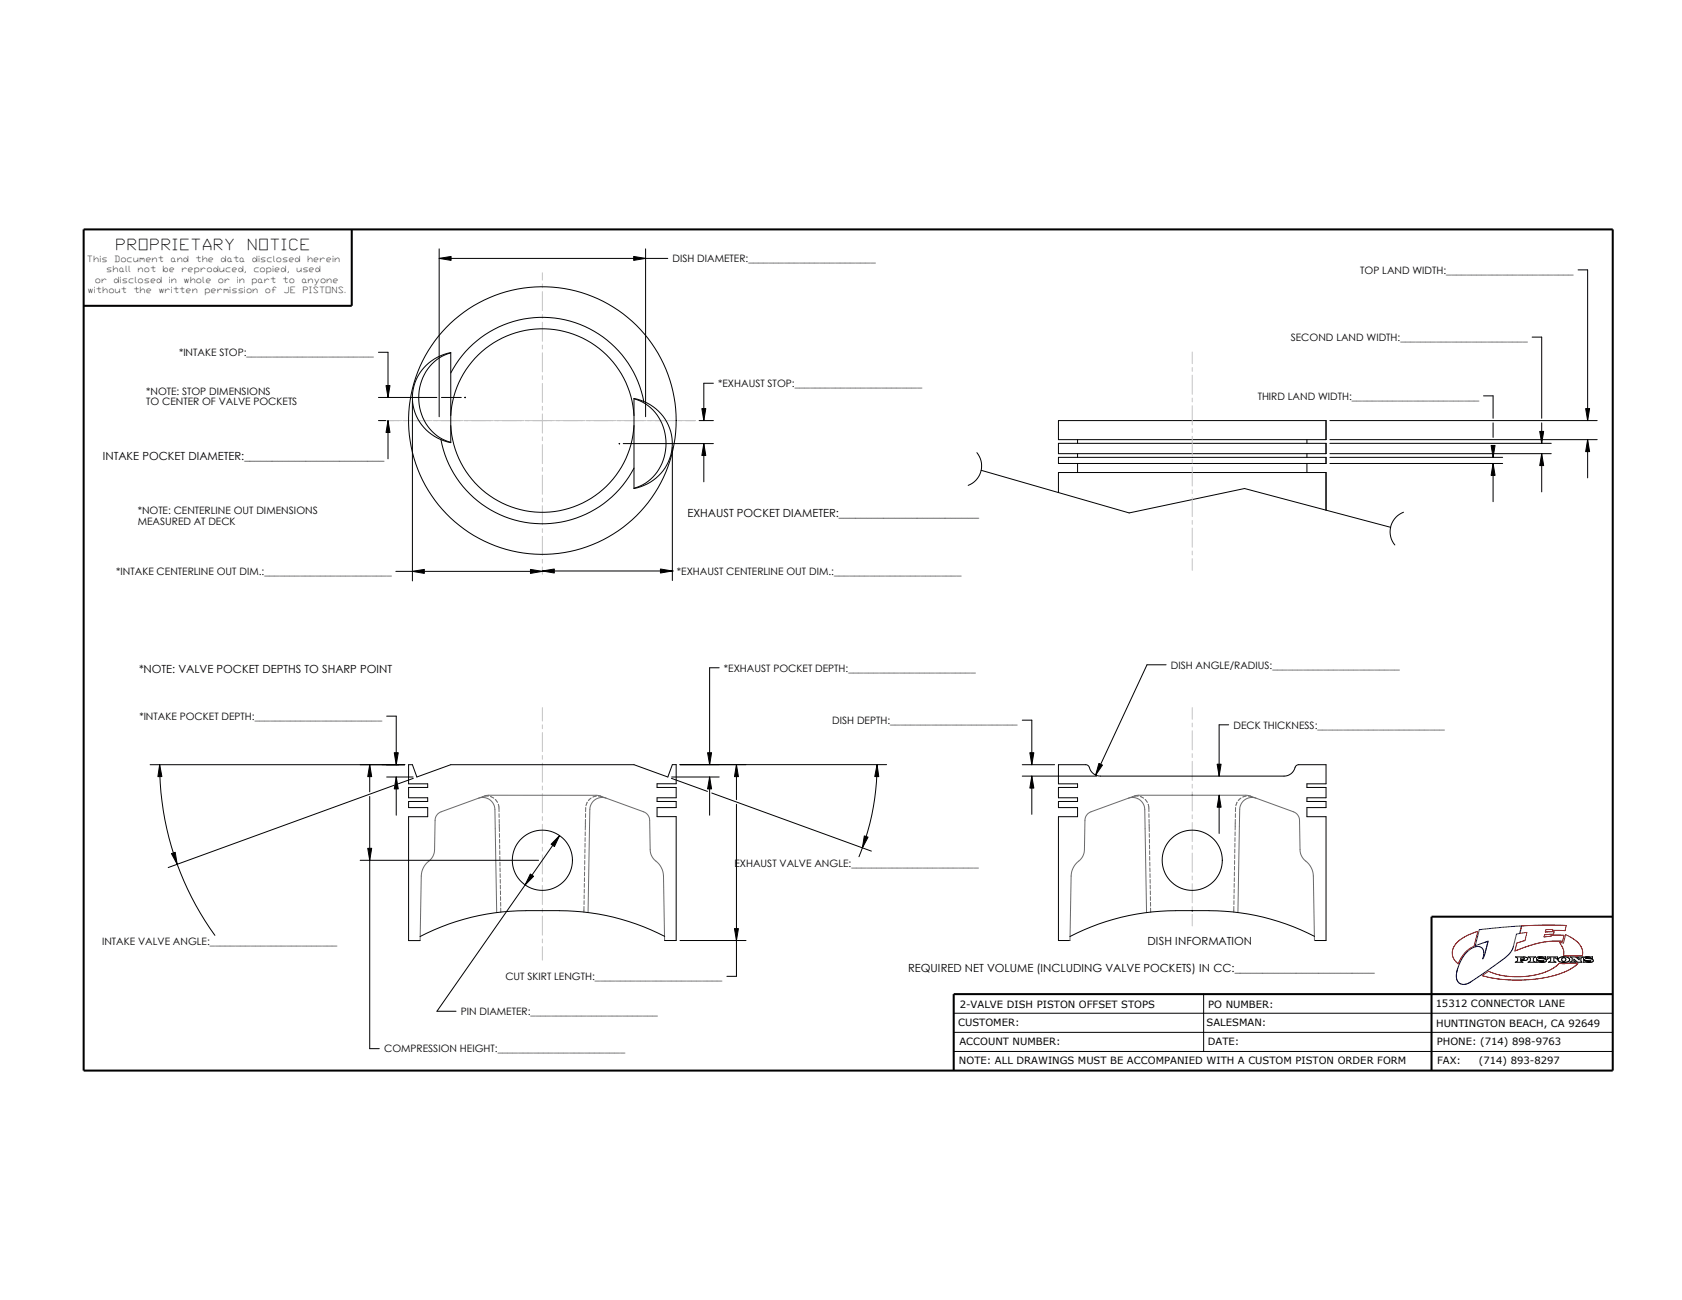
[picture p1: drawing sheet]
<svg xmlns="http://www.w3.org/2000/svg" width="559mm" height="432mm" viewBox="0 0 559 432" stroke-linecap="round" stroke-linejoin="round" font-family="sans-serif">
<g fill="none" stroke="#c4c4c4" stroke-width=".33">
<path d="M180.2 90.6v2.5M180.2 94.3v1.3M180.2 96.9v6.3M180.2 104.5v1.3M180.2 107v6.4M180.2 114.6v1.3M180.2 117.2v6.3M396.1 116.9v3.9M126.1 139.7h7.4M133.8 139.7h9.8M144 139.7h9.8M154.2 139.7h9.7"/>
<path d="M164.3 139.7h9.8M174.5 139.7h9.8M180.2 124.8v1.3M180.2 127.3v6.4M180.2 135v1.2M180.2 137.5v6.3M184.6 139.7h9.8M194.8 139.7h9.8M205 139.7h9.7M215.1 139.7h9.8M225.3 139.7h5.7M396.1 122.1v1.2"/>
<path d="M396.1 124.6v6.4M396.1 132.2v1.3M396.1 134.8v6.3M180.2 145.1v1.3M180.2 147.7v6.3M180.2 155.3v1.2M180.2 157.8v6.4M396.1 142.4v1.3M396.1 144.9v6.4M396.1 152.5v1.3M396.1 155.1v6.3M180.2 165.4v1.3"/>
<path d="M180.2 168v6.3M180.2 175.6v1.3M180.2 178.1v6.4M396.1 162.7v1.3M396.1 165.2v6.4M396.1 172.9v1.2M396.1 175.4v6.4M180.2 185.8v1.2M180.2 188.3v2.5M396.1 183v1.3M396.1 185.6v3.8M180.2 235v4.5"/>
<path d="M396.1 235v3.9M180.2 240.8v1.2M180.2 243.3v6.4M180.2 250.9v1.3M180.2 253.5v6.3M396.1 240.2v1.2M396.1 242.7v6.4M396.1 250.3v1.3M396.1 252.9v6.3M180.2 261.1v1.3M180.2 263.6v6.4M180.2 271.3v1.2"/>
<path d="M180.2 273.8v6.3M396.1 260.5v1.3M396.1 263v6.4M396.1 270.7v1.2M396.1 273.2v6.3M180.2 281.4v1.3M180.2 284v6.3M180.2 291.6v1.2M180.2 294.1v6.4M396.1 280.8v1.3M396.1 283.4v6.3M396.1 291v1.2"/>
<path d="M396.1 293.5v6.4M180.2 301.7v1.3M180.2 304.3v6.3M180.2 311.9v1.3M180.2 314.4v4.5M396.1 301.1v1.3M396.1 303.7v3.9"/>
</g>
<g fill="none" stroke="#000" stroke-width=".33">
<path d="M145.9 85.8l4-.6v1.3zM145.9 82.7v55.7M145.9 85.8h75.9M210.5 85.2l4 .6-4 .7zM214.5 82.7v55.7M524.3 89.6h3.1v50.1M125.7 117h3.2v15M149.8 117.2a15.5 15.5 0 0 0-9.7 20.4 14.2 14.2 0 0 0 9.7 9.3M509 112h3.2v26.9M125.7 139.7h2.4M125.7 132h19.4M128.2 128.1h1.4l-.7 3.9z"/>
<path d="M128.9 139.7l.7 4h-1.4zM128.9 139.7v12.7M137 133.3v59.7M141.6 121.4a16.1 16.1 0 0 1 8.2-4.3v29.9a15.1 15.1 0 0 1-12-10.3 15.1 15.1 0 0 1 3.8-15.3zM146.7 132h6.5M149.8 138a30.5 30.5 0 0 1 30.4-28.8 30.5 30.5 0 0 1 30.4 28.8M149.8 123.9a34.3 34.3 0 0 1 35.4-18.1 34.3 34.3 0 0 1 28.7 27.6M154.5 132h.1M154.5 132.1h.1M154.6 132l-.2 .1M210.6 132.5a15.6 15.6 0 0 1 8.8 22.4 14 14 0 0 1-8.8 7.3M210.6 132.4a15.1 15.1 0 0 1 12.8 14.9 15.1 15.1 0 0 1-12.8 15z"/>
<path d="M232.3 139.7h4.7M233.2 135.7h1.3l-.7 4zM237 127.3h-3.2v12.4M351.6 139.7h88.9v6.3h-88.9zM441.8 139.7h88.8M492.9 131.5h3.1v7.4M526.8 135.7h1.3l-.7 4zM146.5 146a34.3 34.3 0 0 0 28.7 27.6 34.3 34.3 0 0 0 35.4-18.1M149.8 141.4a30.5 30.5 0 0 0 30.4 28.8 30.5 30.5 0 0 0 30.4-28.8M205.7 147.4h.1M205.7 147.3h.2M205.7 147.3l.2 .1"/>
<path d="M207.1 147.3h29.9M223.4 148.6v44.2M233.8 147.3l.7 4h-1.3zM233.8 147.3v12.7M324.5 150.3a6.9 6.9 0 0 1-2.9 10.9M326 156.2l49.1 14.2 38.4-8.1 48.5 12.9M351.6 151.9h88.9v2h-88.9zM351.6 147.3h88.9v3.4h-88.9zM358 146v1.3M358 150.7v1.2M358 153.9v3.1M434.2 146v1.3"/>
<path d="M434.2 150.7v1.2M434.2 153.9v3.1M441.8 151.9h57.4M441.8 153.9h57.4M441.8 150.7h73.6M441.8 147.3h73.6M441.8 146h88.8M495.4 148h1.3l-.7 3.9zM496 153.9l.7 4h-1.3zM496 140.5v4.8M496 148v1.9M496 151.4v.5"/>
<path d="M496 153.9v12.7M511.5 143.3h1.3l-.6 4zM512.2 150.7l.6 3.9h-1.3zM512.2 140.5v4.8M512.2 146.8v.5M512.2 150.7v12.7M527.4 146l.7 4h-1.3zM527.4 146v12.7M351.6 163.6v-6.6h88.9v12.4M466.3 170.1a6.9 6.9 0 0 0-2.9 10.9M131.5 189.8h48.7M137 189.8l4-.7v1.4z"/>
<path d="M176.2 189.1l4 .7-4 .7zM180.2 189.7l3.9-.7v1.3zM180.2 189.7h43.2M219.4 189l4 .7-4 .6zM223.4 189.7h.1M128.5 237.9h3.1v16.1M238.9 221.8h-3.1v32.2M339.6 239.2h3.2v14.8M387.4 220.8h-6.3l-17.1 36.7M49.9 254h84.6M53 254l.8 3.9-1.3 .1zM53 254a96.8 96.8 0 0 0 18.4 56.7"/>
<path d="M122.8 254l.7 4h-1.3zM122.8 254v9M128.5 258.1h8.7M131 250h1.3l-.7 4zM131.6 258.1l.7 3.9h-1.3zM131.6 258.1v12.7M137.3 258.5l-4.9 1.8M223.1 258.5l11.9 4.4M223.1 258.1h15.8M225.9 254h68.7M235.1 250h1.3l-.6 4zM235.8 258.1l.6 3.9h-1.3z"/>
<path d="M235.8 258.1v12.7M244.7 254l.6 4h-1.3zM244.7 254v11.6M291.4 254l.6 4-1.4-.1zM291.4 254a81.5 81.5 0 0 1-6 30.6M339.6 254h10.8M339.6 257.8h24.7M342.1 250h1.4l-.7 4zM342.8 257.8l.7 4h-1.4zM342.8 257.8v12.7M365.1 253.6l1.2 .5-2.3 3.4zM404.4 253.8h1.3l-.7 4z"/>
<path d="M408.2 240.8h-3.2v17M122.8 264.5v83.8h3.2M130.9 260.8l-75 27.4M185.9 277.5l-1.7 3.7-1.1-.8zM185.9 277.5l-40.7 58.4h6.3M236.5 263.4l53 19.3M244.7 267.1v57.2h-3.2M287.1 277.6l1.3 .5-1.9 3.5zM405 264.1l.7 4h-1.3zM405 264.1v12.7M57 283.5l1.2-.4 .7 4zM119.7 285.8h59.2"/>
<path d="M122.2 281.8h1.3l-.7 4zM176.2 290.3l1.1 .8-2.8 2.8zM220.8 312.4h3.8v-41.1h-6.3v-3.1h6.3v-2h-6.3v-1.2h6.3v-3.4h-6.3v-1.3h6.3v-6.3h-1.2l-1.5 4.1-11.3-4.1h-60.8l-11.3 4.1-1.5-4.1h-1.3v6.4h6.4v1.2h-6.4v3.4h6.4v1.2h-6.4v2h6.4v3.1h-6.4v41.1h3.9M220.8 311a76.4 76.4 0 0 0-35-8.5 147 147 0 0 0-18.9 .4 77.1 77.1 0 0 0-27.4 8.2M225.9 312.4h21.9M244 308.4h1.3l-.6 4zM355.5 312.4h-3.9v-41.1h6.4v-3.1h-6.4v-2h6.4v-1.2h-6.4v-3.4h6.4v-1.2h-6.4v-6.4h9.1a1.49 1.49 0 0 1 1.4 1.5l.7 1.1 1 .7 1.8 .5h61a4.2 4.2 0 0 0 3.9-3.4l.8-.4h9.2v6.4h-6.3v1.2h6.3v3.4h-6.3v1.2h6.3v2h-6.3v3.1h6.3v41.1h-3.8M396 302.4l.2 .2M396.1 302.4v.2M396.2 302.4l-.2 .2M436.7 311a76 76 0 0 0-35-8.5 143.6 143.6 0 0 0-18.9 .4 77.1 77.1 0 0 0-27.4 8.2M503.5 317.8l3.1 .1 .7 .2 .3 .4-.6 .5h-1.8l.7 .6h-2.5l.8-.4v-.9z"/>
<path d="M505.2 318.2h1l.3 .2-.3 .3h-1zM507.7 317.8h2.5l-.8 .5v.9l.7 .4h-2.4l.7-.4v-.9zM510.6 318.1l.7-.3h2.1v.7l-.6-.3a1.23 1.23 0 0 0-1.6 .1l2.1 .2 .5 .6a2.27 2.27 0 0 1-2.7 .4l-.6 .2 .1-.9 1.1 .5h1.2l-.2-.2a2.1 2.1 0 0 1-2.2-.7zM511.2 318.2h.1M514 317.8h3.4l.1 .9-.8-.5h-.5v1l.7 .4h-2.5l.8-.4v-1h-.5l-.8 .5zM517.9 318.2l1.3-.4a1.74 1.74 0 0 1 2.3 1.2 2.83 2.83 0 0 1-3.9-.1zM521.6 317.8h1.8l1.2 1v-.5l-.7-.5h2.1l-.8 .5v.9l.4 .4h-1.5l-1.2-1v.6l.7 .4h-2.1l.8-.4v-.9zM526.2 318.1l.7-.3h2.1v.7l-.6-.3a1.23 1.23 0 0 0-1.6 .1h.2a2.9 2.9 0 0 1 2.4 .8 2.29 2.29 0 0 1-2.7 .4l-.6 .2 .1-.9 1.1 .5 1.2-.1-.2-.1a2.06 2.06 0 0 1-2.2-.7zM526.8 318.2h.1M316.8 336.6h219M399.9 330.2v19.1M316.8 349.3h219"/>
<path d="M316.8 342.9h219"/>
<circle cx="180.2" cy="139.7" r="44.5"/>
<circle cx="180.2" cy="285.7" r="10"/>
<circle cx="396.1" cy="285.7" r="10"/>
<circle cx="519.5" cy="318.7" r=".68"/>
</g>
<g fill="none" stroke="#6a6a6a" stroke-width=".33">
<path d="M159 265.1a4 4 0 0 1 5.4 3.8l.6 34.2M160.4 264.6h-.1M162.3 264.4l-1.3 .1M162.9 264.6l1.1 .5M164.5 265.5l.8 1M165.5 267.1l.3 2.5M165.8 270.3v1.2M165.8 272.2l.1 1.2M165.9 273.7v2.5M165.9 276.9v1.2M166 278.8v1.2M194.4 278.2v1.3"/>
<path d="M194.4 276.3v1.3M194.5 272.2l-.1 3.5M194.5 270.3v1.2M194.6 268.3l-.1 1.3M195.1 266.4l-.4 1.2M196.4 265.1l-.9 .8M198.2 264.4l-1.3 .4M198.8 264.4l1.2 .2M201.4 265.1a4 4 0 0 0-5.4 3.8l-.6 34.2M374.9 265.1a4 4 0 0 1 5.4 3.8l.6 34.2M376.3 264.6h-.1M378.2 264.4l-1.3 .1"/>
<path d="M378.8 264.6l1.1 .5M380.4 265.5l.8 1M381.4 267.1l.3 2.5M381.7 270.3v1.2M381.7 272.2l.1 1.2M381.8 273.7v2.5M381.8 276.9v1.2M381.9 278.8v1.2M396 264.1l.2 .1M396.1 264.1v.1M396.2 264.1l-.2 .1M410.3 278.2v1.3"/>
<path d="M410.3 276.3v1.3M410.4 272.2l-.1 3.5M410.4 270.3v1.2M410.5 268.3l-.1 1.3M411 266.4l-.4 1.2M412.3 265.1l-.9 .8M414.1 264.4l-1.3 .4M414.7 264.4l1.2 .2M417.3 265.1a4 4 0 0 0-5.4 3.8l-.6 34.2M166 280.7v1.2M166 282.6l.1 1.2M166.1 284.5v1.3"/>
<path d="M166.1 286.4v1.3M166.1 288.3l.1 1.3M166.2 290.2v1.3M166.2 292.1v1.3M166.2 294v1.3M166.3 295.9v1.3M166.3 297.8v1.3M166.3 299.7v1.3M194.1 299.2l-.1 1.2M194.1 297.3v1.2M194.1 295.4v1.2M194.1 293.5v1.2"/>
<path d="M194.2 291.6v1.2M194.2 289.6v1.3M194.2 287.7v1.3M194.3 285.8l-.1 1.3M194.3 283.9v1.3M194.3 282v1.3M194.4 280.1v1.3M381.9 280.7v1.2M381.9 282.6l.1 1.2M382 284.5v1.3M382 286.4v1.3M382 288.3l.1 1.3"/>
<path d="M382.1 290.2v1.3M382.1 292.1v1.3M382.1 294v1.3M382.2 295.9v1.3M382.2 297.8v1.3M382.2 299.7v1.3M410 299.2l-.1 1.2M410 297.3v1.2M410 295.4v1.2M410 293.5v1.2M410.1 291.6v1.2M410.1 289.6v1.3"/>
<path d="M410.1 287.7v1.3M410.2 285.8l-.1 1.3M410.2 283.9v1.3M410.2 282v1.3M410.3 280.1l-.1 1.3M166.3 301.6l.1 1.3M166.4 302.9h.1M194 301.1v1.9M220.8 312.4l-.4-21.4a7.3 7.3 0 0 0-3.3-5.7l-.8-1.5-.3-1.1-.2-10.2a3.1 3.1 0 0 0-2-2.9l-15.4-5.4-36-.1-1.3 .2-14.5 5.3a3.1 3.1 0 0 0-2.1 2.9l-.1 9.7a6.1 6.1 0 0 1-3 4.8l-1 1.9-.4 2.1-.4 21.4M355.5 312.4l.4-21.4a7.4 7.4 0 0 1 3.3-5.7l.6-1 .4-1.6 .2-10.2a3.1 3.1 0 0 1 2.1-2.9l14.5-5.3 1.3-.2 36 .1 15.4 5.4a3.1 3.1 0 0 1 2 2.9l.2 9.7a6 6 0 0 0 2.9 4.8l1.1 1.9 .4 2.1 .4 21.4M382.2 301.6l.1 1.3M382.3 302.9h.1"/>
<path d="M409.9 301.1v1.9"/>
</g>
<path d="M27.8 76.2h508v279.4h-508zM116.9 76.2v25.4h-89.1M535.8 304.5h-60.2v51.1M535.8 330.2h-219v25.4" fill="none" stroke="#000" stroke-width=".68" stroke-linecap="butt"/>
<path d="M484.1 313.1l3-2.2 3.9-1.5-1.3 4.9-.9 .4a11.1 11.1 0 0 0-4.3 5.5 4.3 4.3 0 0 1-1.5-5.7zM505.5 307.6l7.2-.3 7.6 .1-.3 1.7-4.2-.1v-.3l-2.2 .1-.2 .8 2.9-.2-.2 .9-2.9 .2-.2 .7 .9-.1a1.25 1.25 0 0 0 1.5-.5l4.2 .1-.5 2-3.5-.1-4 .6-3.2 .8-5.1 1.9 .6-2.7 2.7-.8 .7-2.7-2.3 .3zM520.1 310.4l1.2 .6a6.3 6.3 0 0 1 4.4 6.4l-1.9 .2-2.6-.2-.1 .3-1.7-.4 .1-.2a3.8 3.8 0 0 0-.6-2.8l-.8-1.3 1.3 .2zM492.4 324.1l2.2-1.5 2.5 1 3 .6 3.1 .2 4.3-.1 2.8-.5 2.8-.8 2.4-1.1 1.8-1.2a1.45 1.45 0 0 1 2-.6l1.8-.2 2.5 .1 .2-.2 .4 .2-2.3 1.8-3 1.4-4.8 1.4-3.4 .5-4.3 .4h-5.2l-4.9-.5z" fill="none" stroke="#f00" stroke-width=".33"/>
<g fill="none" stroke="#0000e1" stroke-width=".33">
<path d="M490.3 314.5a10.2 10.2 0 0 0-6.1 7.4M490.3 314.5h.1M490.3 314.5a2.25 2.25 0 0 1 2.3 .8 2.25 2.25 0 0 1 .2 2.4l-.2 .8M492.6 318.5h.1M494.1 313.6l-.9 3.7-.6 1.2M494.1 313.6l-.7 2.9M494.4 312.6l-4.3 1.5 1.4-5.3 13.9-1.2-.5 2.4-1.1 .3-1.1 4.3M494.4 312.6l-.3 1M494.4 312.6l-1 .4M502.7 314.6a14 14 0 0 1-5.7 5.8l-8.4 5.7-1.9 .8a2.56 2.56 0 0 1-2.9-3.2l.2-.9M502.7 314.6h.1M483.9 323.4h.1"/>
<path d="M483.9 323.2v.1M484 322.7v.1M484.2 322v.1M484.2 322l-.2 .7M484.2 321.9v.1M484.3 321.8h-.1M488.2 326.4h.1"/>
</g>
<g fill="#000">
<path d="M145.9 85.8l4-.6v1.3zM210.5 85.2l4 .6-4 .7zM128.2 128.1h1.4l-.7 3.9zM128.9 139.7l.7 4h-1.4zM233.2 135.7h1.3l-.7 4zM526.8 135.7h1.3l-.7 4zM233.8 147.3l.7 4h-1.3zM495.4 148h1.3l-.7 3.9zM496 153.9l.7 4h-1.3zM511.5 143.3h1.3l-.6 4zM512.2 150.7l.6 3.9h-1.3zM527.4 146l.7 4h-1.3z"/>
<path d="M137 189.8l4-.7v1.4zM176.2 189.1l4 .7-4 .7zM180.2 189.7l3.9-.7v1.3zM219.4 189l4 .7-4 .6zM53 254l.8 3.9-1.3 .1zM122.8 254l.7 4h-1.3zM131.6 258.1l.7 3.9h-1.3zM131 250h1.3l-.7 4zM235.8 258.1l.6 3.9h-1.3zM235.1 250h1.3l-.6 4zM244.7 254l.6 4h-1.3zM291.4 254l.6 4-1.4-.1z"/>
<path d="M342.8 257.8l.7 4h-1.4zM342.1 250h1.4l-.7 4zM365.1 253.6l1.2 .5-2.3 3.4zM404.4 253.8h1.3l-.7 4zM185.9 277.5l-1.7 3.7-1.1-.8zM405 264.1l.7 4h-1.3zM57 283.5l1.2-.4 .7 4zM122.2 281.8h1.3l-.7 4zM176.2 290.3l1.1 .8-2.8 2.8zM287.1 277.6l1.3 .5-1.9 3.5zM244 308.4h1.3l-.6 4z"/>
</g>
<g font-size="5">
<text x="38.8" y="83.2">PROPRIETARY</text>
<text x="82.5" y="83.2">NOTICE</text>
</g>
<g font-size="3.7">
<text x="34.1" y="152.8">INTAKE POCKET DIAMETER:_________________________</text>
<text x="228.4" y="171.8">EXHAUST POCKET DIAMETER:_________________________</text>
<text x="46.2" y="223.4">*NOTE: VALVE POCKET DEPTHS TO SHARP POINT</text>
<text x="381.3" y="314">DISH INFORMATION</text>
<text x="301.7" y="322.8">REQUIRED NET VOLUME (INCLUDING VALVE POCKETS) IN CC:_________________________</text>
</g>
<g font-size="3.4">
<text x="223.4" y="87.1">DISH DIAMETER:_________________________</text>
<text x="451.9" y="90.9">TOP LAND WIDTH:_________________________</text>
<text x="428.8" y="113.3">SECOND LAND WIDTH:_________________________</text>
<text x="59.5" y="118.3">*INTAKE STOP:_________________________</text>
<text x="48.6" y="131.1">*NOTE: STOP DIMENSIONS</text>
<text x="238.6" y="128.6">*EXHAUST STOP:_________________________</text>
<text x="48.6" y="134.6">TO CENTER OF VALVE POCKETS</text>
<text x="417.8" y="132.8">THIRD LAND WIDTH:_________________________</text>
<text x="45.8" y="170.7">*NOTE: CENTERLINE OUT DIMENSIONS</text>
<text x="45.8" y="174.2">MEASURED AT DECK</text>
<text x="38.6" y="191.1">*INTAKE CENTERLINE OUT DIM.:_________________________</text>
<text x="224.9" y="190.9">*EXHAUST CENTERLINE OUT DIM.:_________________________</text>
<text x="240.5" y="223.1">*EXHAUST POCKET DEPTH:_________________________</text>
<text x="389" y="222.1">DISH ANGLE/RADIUS:_________________________</text>
<text x="46.3" y="239.1">*INTAKE POCKET DEPTH:_________________________</text>
<text x="276.5" y="240.5">DISH DEPTH:_________________________</text>
<text x="409.8" y="242">DECK THICKNESS:_________________________</text>
<text x="244" y="287.9">EXHAUST VALVE ANGLE:_________________________</text>
<text x="33.9" y="314">INTAKE VALVE ANGLE:_________________________</text>
<text x="167.9" y="325.6">CUT SKIRT LENGTH:_________________________</text>
<text x="153.1" y="337.2">PIN DIAMETER:_________________________</text>
<text x="127.6" y="349.6">COMPRESSION HEIGHT:_________________________</text>
</g>
<g font-size="3.3">
<text x="318.9" y="334.8">2-VALVE DISH PISTON OFFSET STOPS</text>
<text x="401.4" y="334.8">PO NUMBER:</text>
<text x="477" y="334.6">15312 CONNECTOR LANE</text>
<text x="318.3" y="340.8">CUSTOMER:</text>
<text x="400.9" y="340.8">SALESMAN:</text>
<text x="477.2" y="341">HUNTINGTON BEACH, CA 92649</text>
<text x="318.7" y="347.2">ACCOUNT NUMBER:</text>
<text x="401.3" y="347.2">DATE:</text>
<text x="477.4" y="347.2">PHONE: (714) 898-9763</text>
<text x="318.6" y="353.4">NOTE: ALL DRAWINGS MUST BE ACCOMPANIED WITH A CUSTOM PISTON ORDER FORM</text>
<text x="477.5" y="353.4">FAX:</text>
<text x="491.3" y="353.4">(714) 893-8297</text>
</g>
<g font-size="2.8">
<text x="29.2" y="87">This</text>
<text x="38.3" y="87">Document</text>
<text x="57" y="87">and</text>
<text x="65.3" y="87">the</text>
<text x="73.6" y="87">data</text>
<text x="84" y="87">disclosed</text>
<text x="102.4" y="87">herein</text>
<text x="31.8" y="93.9">or</text>
<text x="35.6" y="90.4">shall</text>
<text x="38" y="93.9">disclosed</text>
<text x="46" y="90.4">not</text>
<text x="54.4" y="90.4">be</text>
<text x="56.4" y="93.9">in</text>
<text x="60.6" y="90.4">reproduced,</text>
<text x="61.3" y="93.9">whole</text>
<text x="72.7" y="93.9">or</text>
<text x="79" y="93.9">in</text>
<text x="83.8" y="93.9">part</text>
<text x="84.5" y="90.4">copied,</text>
<text x="94.2" y="93.9">to</text>
<text x="98.7" y="90.4">used</text>
<text x="100.5" y="93.9">anyone</text>
<text x="29.4" y="97.3">without</text>
<text x="44.6" y="97.3">the</text>
<text x="53" y="97.3">written</text>
<text x="68.2" y="97.3">permission</text>
<text x="88.3" y="97.3">of</text>
<text x="94.5" y="97.3">JE</text>
<text x="100.8" y="97.3">PISTONS.</text>
</g>
</svg>
